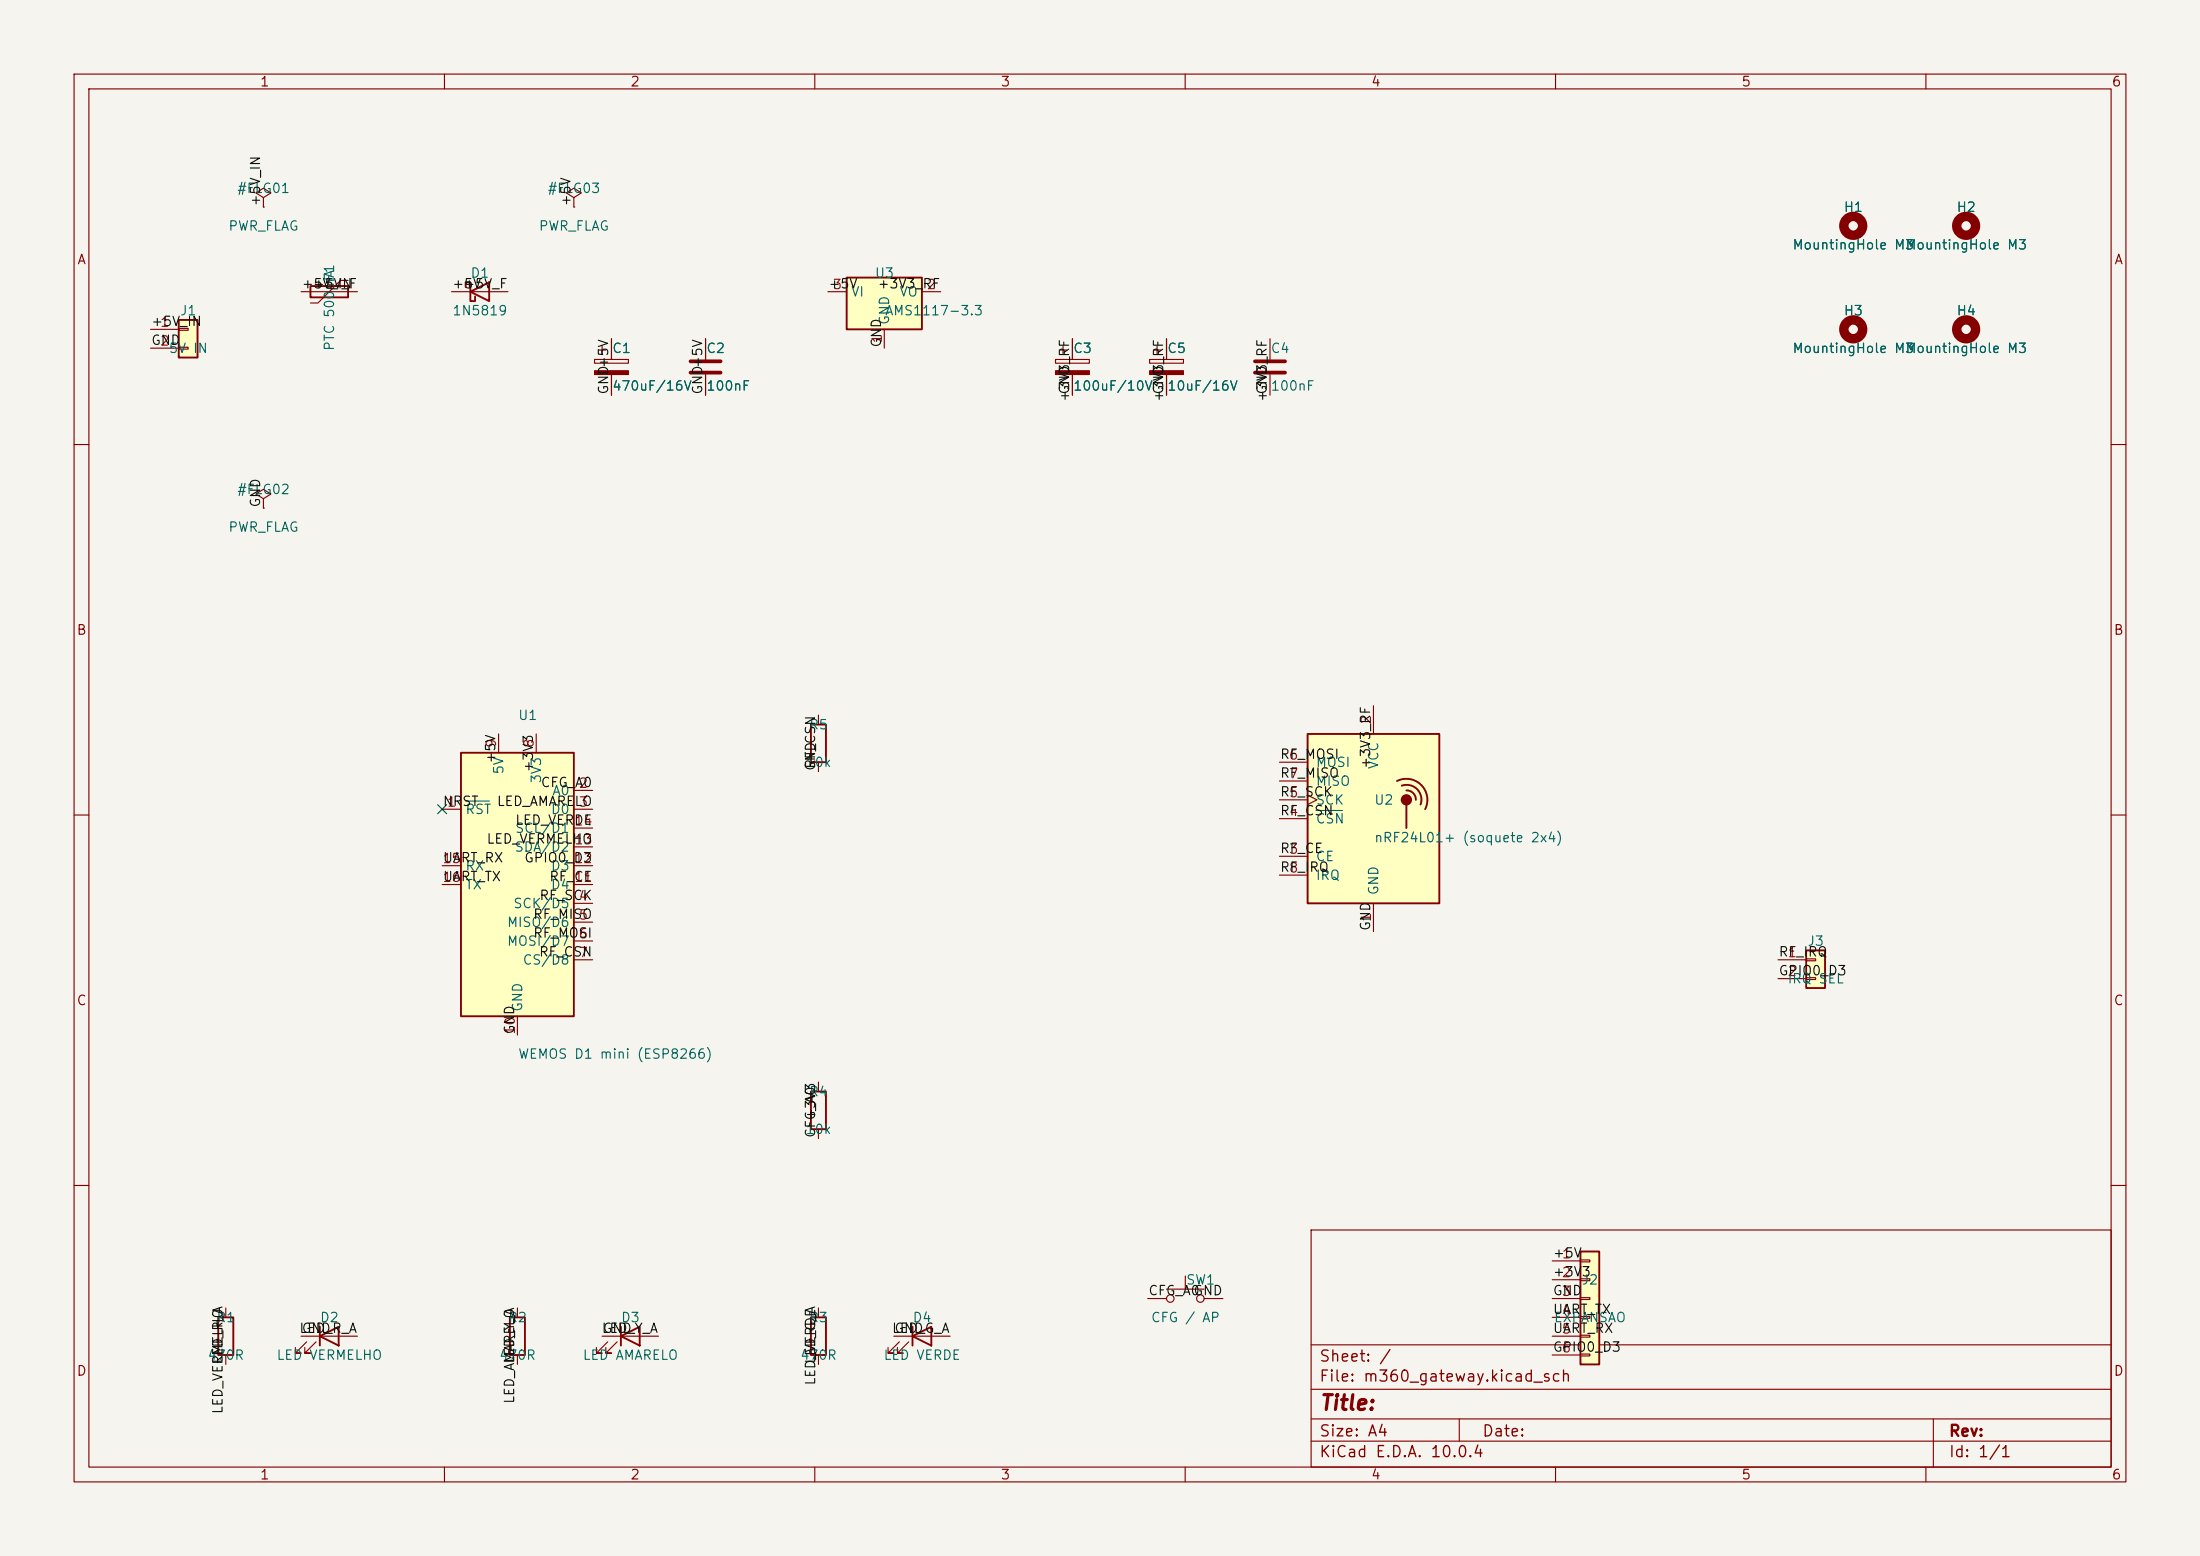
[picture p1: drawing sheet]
<svg xmlns="http://www.w3.org/2000/svg" width="297mm" height="210mm" viewBox="0 0 297 210" stroke-linecap="round" stroke-linejoin="round" font-family="sans-serif">
<path d="M0 0h297v210h-297z" fill="#f5f4ef" stroke="#f5f4ef" stroke-width=".14"/>
<g fill="none" stroke="#840000" stroke-width=".15">
<path d="M10 10h277v190h-277zM12 12h273v186h-273zM60 10v2M110 10v2M160 10v2M210 10v2M260 10v2M142.5 48.5h4.6v.5h-4.6zM143 47.2h1M143.5 46.7v1.1M144.8 45.7v2.8M144.8 50.5v2.8"/>
<path d="M10 60h2M285 60h2M10 110h2M285 110h2M10 160h2M30.5 176.5v1.3M110.5 176.5v1.3M177 166h108v32h-108zM285 160h2M30.5 182.9v1.3M60 198v2M110 198v2"/>
<path d="M110.5 182.9v1.3M160 198v2M177 194.5h108M177 191.5h108M177 187.5h108M177 181.5h108M197 191.5v3M210 198v2M260 198v2M261 191.5v6.5"/>
</g>
<path d="M142.5 50h4.6v.5h-4.6z" fill="#840000" stroke="#840000" stroke-width=".15"/>
<g fill="none" stroke="#840000" stroke-width="1.3">
<circle cx="250.2" cy="30.5" r="1.27"/>
<circle cx="250.2" cy="44.4" r="1.27"/>
<circle cx="265.4" cy="44.4" r="1.27"/>
</g>
<path d="M29.5 177.8h2v5.1h-2zM109.5 177.8h2v5.1h-2z" fill="none" stroke="#840000" stroke-width=".25"/>
<path d="M213.4 168.9h2.5v15.3h-2.5z" fill="#ffffc2"/>
<path d="M43.2 179.1v2.5M123.2 179.1v2.5M213.4 168.9h2.5v15.3h-2.5zM43.2 180.3l2.5-1.2v2.5zM123.2 180.3l2.5-1.2v2.5z" fill="none" stroke="#840000" stroke-width=".25"/>
<g fill="none" stroke="#840000" stroke-width=".15">
<path d="M171.4 45.7v2.8M171.4 50.5v2.8M154.9 175.3h2.6M157.5 174h5.1M160 172.2v1.8M162.6 175.3h2.5M209.5 170.2h3.9M209.5 172.7h3.9M209.5 175.3h3.9M209.5 177.8h3.9M213.4 170.1h1.2v.2h-1.2zM213.4 172.6h1.2v.2h-1.2z"/>
<path d="M213.4 175.1h1.2v.3h-1.2zM213.4 177.7h1.2v.2h-1.2zM40.6 180.3h7.7M41.4 181.1l-1.5 1.5h.7h-.7v-.7M42.7 181.1l-1.6 1.5h.8h-.8v-.7M120.6 180.3h7.7M121.4 181.1l-1.5 1.5h.7h-.7v-.7M122.7 181.1l-1.5 1.5h.7h-.7v-.7M209.5 180.3h3.9M209.5 182.9h3.9M213.4 180.2h1.2v.3h-1.2zM213.4 182.8h1.2v.2h-1.2z"/>
<circle cx="158" cy="175.3" r=".51"/>
<circle cx="162.1" cy="175.3" r=".51"/>
</g>
<path d="M169.4 48.8h4.1M169.4 50.3h4.1" fill="none" stroke="#840000" stroke-width=".51"/>
<path d="M176.5 99.1h17.8v22.8h-17.8z" fill="#ffffc2"/>
<path d="M176.5 99.1h17.8v22.8h-17.8zM188.6 105.4a2.84 2.84 0 0 1 3.3 .5 2.84 2.84 0 0 1 .5 3.3M189.2 106a1.99 1.99 0 0 1 2.1 .5 1.99 1.99 0 0 1 .5 2.1M189.9 106.7a1.23 1.23 0 0 1 1.2 1.3M189.9 108.6v3.2" fill="none" stroke="#840000" stroke-width=".25"/>
<circle cx="189.9" cy="107.9" r=".63" fill="#840000" stroke="#840000" stroke-width=".25"/>
<path d="M95.2 45.7v2.8M95.2 50.5v2.8M185.4 95.3v3.8M172.7 115.6h3.8M172.7 110.5h3.8M172.7 108h3.8M172.7 102.9h3.8M172.7 105.4h3.8M172.7 118.1h3.8M176.5 107.3l1.3 .7-1.3 .6M185.4 121.9v3.8" fill="none" stroke="#840000" stroke-width=".15"/>
<path d="M177.7 109.4h3.5" fill="none" stroke="#006464" stroke-width=".15"/>
<path d="M93.2 48.8h4.1M93.2 50.3h4.1" fill="none" stroke="#840000" stroke-width=".51"/>
<path d="M243.8 128.3h2.6v5.1h-2.6z" fill="#ffffc2"/>
<path d="M243.8 128.3h2.6v5.1h-2.6z" fill="none" stroke="#840000" stroke-width=".25"/>
<path d="M240 129.5h3.8M240 132.1h3.8M243.8 129.4h1.3v.3h-1.3zM243.8 132h1.3v.2h-1.3z" fill="none" stroke="#840000" stroke-width=".15"/>
<path d="M114.3 37.5h10.2v7h-10.2z" fill="#ffffc2"/>
<path d="M114.3 37.5h10.2v7h-10.2zM109.5 97.8h2v5.1h-2zM109.5 147.3h2v5.1h-2zM83.8 179.1v2.5M83.8 180.3l2.6-1.2v2.5z" fill="none" stroke="#840000" stroke-width=".25"/>
<g fill="none" stroke="#840000" stroke-width=".15">
<path d="M111.8 39.4h2.5M124.5 39.4h2.5M119.4 44.5v2.5M155.2 48.5h4.6v.5h-4.6zM155.7 47.2h1M156.2 46.7v1.1M157.5 45.7v2.8M157.5 50.5v2.8M110.5 96.5v1.3M110.5 102.9v1.2M110.5 146.1v1.2M110.5 152.4v1.3"/>
<path d="M81.3 180.3h7.6M82 181.1l-1.5 1.5h.8h-.8v-.7M83.3 181.1l-1.5 1.5h.7h-.7v-.7"/>
</g>
<path d="M155.2 50h4.6v.5h-4.6z" fill="#840000" stroke="#840000" stroke-width=".15"/>
<circle cx="265.4" cy="30.5" r="1.27" fill="none" stroke="#840000" stroke-width="1.3"/>
<path d="M62.2 101.6h15.3v35.6h-15.3z" fill="#ffffc2"/>
<path d="M41.9 38.6h5.1v1.5h-5.1zM62.9 38.7v-.6h.6v2.5h.6v-.6M63.5 39.4l2.5-1.3v2.5zM62.2 101.6h15.3v35.6h-15.3zM68.8 177.8h2.1v5.1h-2.1z" fill="none" stroke="#840000" stroke-width=".25"/>
<g fill="none" stroke="#840000" stroke-width=".15">
<path d="M35.6 26.7l1-.7-1-.6-1.1 .6 1.1 .7v1.2M35.6 27.9h.1M40.6 39.4h7.7M47 37.8h-1l-3.1 3.1h-1M61 39.4h7.6M77.5 26.7l1-.7-1-.6-1 .6 1 .7v1.2M77.5 27.9h.1M80.3 48.5h4.5v.5h-4.5zM80.8 47.2h1M81.3 46.7v1.1M82.5 45.7v2.8M82.5 50.5v2.8"/>
<path d="M67.3 99.1v2.5M72.4 99.1v2.5M59.7 109.2h2.5M59.7 119.4h2.5M59.7 116.8h2.5M77.5 109.2h2.5M77.5 106.7h2.5M77.5 119.4h2.5M77.5 116.8h2.5M77.5 114.3h2.5M77.5 111.8h2.5M69.8 137.2v2.5"/>
<path d="M77.5 121.9h2.5M77.5 124.5h2.5M77.5 127h2.5M77.5 129.5h2.5M69.8 176.5v1.3M69.8 182.9v1.3"/>
</g>
<path d="M62.9 108.1h3.2" fill="none" stroke="#006464" stroke-width=".15"/>
<path d="M80.3 50h4.5v.5h-4.5z" fill="#840000" stroke="#840000" stroke-width=".15"/>
<path d="M24.1 43.2h2.6v5.1h-2.6z" fill="#ffffc2"/>
<path d="M24.1 43.2h2.6v5.1h-2.6z" fill="none" stroke="#840000" stroke-width=".25"/>
<g fill="none" stroke="#840000" stroke-width=".15">
<path d="M20.3 44.5h3.8M20.3 47h3.8M24.1 44.3h1.3v.3h-1.3zM24.1 46.9h1.3v.2h-1.3zM82.5 45.7v2.8M82.5 50.5v2.8M95.2 45.7v2.8M95.2 50.5v2.8M144.8 45.7v2.8M144.8 50.5v2.8M157.5 45.7v2.8M157.5 50.5v2.8"/>
<path d="M35.6 67.3l1-.6-1-.7-1.1 .7 1.1 .6v1.3M35.6 68.6h.1"/>
</g>
<path d="M59.1 108.6l1.2 1.2M60.3 108.6l-1.2 1.2" fill="none" stroke="#000084" stroke-width=".15"/>
<text font-size="2" fill="#840000" x="178" y="190.8">Title:</text>
<g font-size="1.5" fill="#840000">
<text x="178" y="184.2">Sheet: /</text>
<text x="178" y="186.9">File: m360_gateway.kicad_sch</text>
<text x="178" y="197.1">KiCad E.D.A. 10.0.4</text>
<text x="178" y="194.3">Size: A4</text>
<text x="200" y="194.3">Date:</text>
<text x="263" y="194.3">Rev:</text>
<text x="263" y="197.1">Id: 1/1</text>
</g>
<g font-size="1.3" fill="#840000">
<text x="35" y="12">1</text>
<text x="85" y="12">2</text>
<text x="135" y="12">3</text>
<text x="185" y="12">4</text>
<text x="235" y="12">5</text>
<text x="285" y="12">6</text>
<text x="10.3" y="36">A</text>
<text x="285.3" y="36">A</text>
<text x="10.3" y="86">B</text>
<text x="285.3" y="86">B</text>
<text x="10.3" y="136">C</text>
<text x="285.3" y="136">C</text>
<text x="10.3" y="186">D</text>
<text x="285.3" y="186">D</text>
<text x="35" y="200">1</text>
<text x="85" y="200">2</text>
<text x="135" y="200">3</text>
<text x="185" y="200">4</text>
<text x="235" y="200">5</text>
<text x="285" y="200">6</text>
</g>
<g font-size="1.3" fill="#006464">
<text x="31.9" y="26.4">#FLG01</text>
<text x="73.8" y="26.4">#FLG03</text>
<text x="248.8" y="28.9">H1</text>
<text x="264.1" y="28.9">H2</text>
<text x="30.7" y="31.5">PWR_FLAG</text>
<text x="72.7" y="31.5">PWR_FLAG</text>
<text x="241.9" y="34">MountingHole M3</text>
<text x="257.1" y="34">MountingHole M3</text>
<text x="45.4" y="38.1" transform="rotate(-90 45.4 38.1)">F1</text>
<text x="63.4" y="37.8">D1</text>
<text x="114.8" y="40.3">VI</text>
<text x="118" y="37.8">U3</text>
<text x="121.3" y="40.3">VO</text>
<text x="22.7" y="48">5V IN</text>
<text x="24.2" y="42.9">J1</text>
<text x="45.4" y="47.5" transform="rotate(-90 45.4 47.5)">PTC 500mA</text>
<text x="61" y="42.9">1N5819</text>
<text x="82.6" y="48">C1</text>
<text x="95.3" y="48">C2</text>
<text x="119.4" y="42.9">AMS1117-3.3</text>
<text x="120.4" y="43.9" transform="rotate(-90 120.4 43.9)">GND</text>
<text x="144.8" y="48">C3</text>
<text x="157.5" y="48">C5</text>
<text x="171.5" y="48">C4</text>
<text x="241.9" y="48">MountingHole M3</text>
<text x="248.8" y="42.9">H3</text>
<text x="257.1" y="48">MountingHole M3</text>
<text x="264.1" y="42.9">H4</text>
<text x="82.6" y="53">470uF/16V</text>
<text x="95.3" y="53">100nF</text>
<text x="144.8" y="53">100uF/10V</text>
<text x="157.5" y="53">10uF/16V</text>
<text x="171.5" y="53">100nF</text>
<text x="31.9" y="67">#FLG02</text>
<text x="30.7" y="72.1">PWR_FLAG</text>
<text x="69.9" y="97.5">U1</text>
<text x="109.1" y="98.8">R5</text>
<text x="68.3" y="104.6" transform="rotate(-90 68.3 104.6)">5V</text>
<text x="73.4" y="105.8" transform="rotate(-90 73.4 105.8)">3V3</text>
<text x="74.5" y="107.7">A0</text>
<text x="108.7" y="103.8">10k</text>
<text x="177.5" y="103.8">MOSI</text>
<text x="177.5" y="106.4">MISO</text>
<text x="186.4" y="103.9" transform="rotate(-90 186.4 103.9)">VCC</text>
<text x="62.7" y="110.2">RST</text>
<text x="69.4" y="112.7">SCL/D1</text>
<text x="74.3" y="110.2">D0</text>
<text x="177.5" y="111.5">CSN</text>
<text x="177.5" y="108.9">SCK</text>
<text x="185.4" y="108.9">U2</text>
<text x="62.7" y="117.8">RX</text>
<text x="69.4" y="115.3">SDA/D2</text>
<text x="74.3" y="117.8">D3</text>
<text x="177.5" y="116.5">CE</text>
<text x="177.5" y="119.1">IRQ</text>
<text x="185.4" y="114">nRF24L01+ (soquete 2x4)</text>
<text x="62.7" y="120.4">TX</text>
<text x="68.4" y="125.4">MISO/D6</text>
<text x="69.2" y="122.9">SCK/D5</text>
<text x="74.3" y="120.4">D4</text>
<text x="186.4" y="120.9" transform="rotate(-90 186.4 120.9)">GND</text>
<text x="68.4" y="128">MOSI/D7</text>
<text x="70.5" y="130.5">CS/D8</text>
<text x="243.9" y="128">J3</text>
<text x="70.8" y="136.7" transform="rotate(-90 70.8 136.7)">GND</text>
<text x="241.2" y="133.1">IRQ SEL</text>
<text x="69.9" y="143.2">WEMOS D1 mini (ESP8266)</text>
<text x="109.1" y="148.3">R4</text>
<text x="108.7" y="153.4">10k</text>
<text x="160" y="173.7">SW1</text>
<text x="213.4" y="173.7">J2</text>
<text x="29.1" y="178.8">R1</text>
<text x="43.1" y="178.8">D2</text>
<text x="68.5" y="178.8">R2</text>
<text x="83.7" y="178.8">D3</text>
<text x="109.1" y="178.8">R3</text>
<text x="123.1" y="178.8">D4</text>
<text x="155.3" y="178.8">CFG / AP</text>
<text x="209.7" y="178.8">EXPANSAO</text>
<text x="27.9" y="183.9">470R</text>
<text x="37.2" y="183.9">LED VERMELHO</text>
<text x="67.3" y="183.9">470R</text>
<text x="78.6" y="183.9">LED AMARELO</text>
<text x="107.9" y="183.9">470R</text>
<text x="119.2" y="183.9">LED VERDE</text>
</g>
<g font-size="1.3" fill="#0f0f0f">
<text x="35.4" y="27.9" transform="rotate(-90 35.4 27.9)">+5V_IN</text>
<text x="77.3" y="27.9" transform="rotate(-90 77.3 27.9)">+5V</text>
<text x="40.6" y="39.2">+5V_IN</text>
<text x="42.1" y="39.2">+5V_F</text>
<text x="61" y="39.2">+5V</text>
<text x="62.5" y="39.2">+5V_F</text>
<text x="111.8" y="39.2">+5V</text>
<text x="118.4" y="39.2">+3V3_RF</text>
<text x="20.3" y="44.3">+5V_IN</text>
<text x="20.3" y="46.9">GND</text>
<text x="119.3" y="47" transform="rotate(-90 119.3 47)">GND</text>
<text x="82.4" y="53.3" transform="rotate(-90 82.4 53.3)">GND+5V</text>
<text x="95.1" y="53.3" transform="rotate(-90 95.1 53.3)">GND+5V</text>
<text x="144.7" y="53.3" transform="rotate(-90 144.7 53.3)">GND</text>
<text x="157.4" y="53.3" transform="rotate(-90 157.4 53.3)">GND</text>
<text x="171.3" y="53.3" transform="rotate(-90 171.3 53.3)">GND</text>
<text x="144.7" y="54.3" transform="rotate(-90 144.7 54.3)">+3V3_RF</text>
<text x="157.4" y="54.3" transform="rotate(-90 157.4 54.3)">+3V3_RF</text>
<text x="171.3" y="54.3" transform="rotate(-90 171.3 54.3)">+3V3_RF</text>
<text x="35.4" y="68.6" transform="rotate(-90 35.4 68.6)">GND</text>
<text x="67.2" y="103.1" transform="rotate(-90 67.2 103.1)">+5V</text>
<text x="72.3" y="104.3" transform="rotate(-90 72.3 104.3)">+3V3</text>
<text x="72.9" y="106.6">CFG_A0</text>
<text x="110.4" y="104.1" transform="rotate(-90 110.4 104.1)">GND</text>
<text x="110.4" y="103.9" transform="rotate(-90 110.4 103.9)">RF_CSN</text>
<text x="172.7" y="107.8">RF_SCK</text>
<text x="172.7" y="102.7">RF_MOSI</text>
<text x="172.7" y="105.3">RF_MISO</text>
<text x="185.3" y="103.9" transform="rotate(-90 185.3 103.9)">+3V3_RF</text>
<text x="59.7" y="109.1">NRST</text>
<text x="67" y="109.1">LED_AMARELO</text>
<text x="69.5" y="111.6">LED_VERDE</text>
<text x="172.7" y="110.4">RF_CSN</text>
<text x="59.7" y="116.7">UART_RX</text>
<text x="59.7" y="119.3">UART_TX</text>
<text x="65.6" y="114.2">LED_VERMELHO</text>
<text x="70.7" y="116.7">GPIO0_D3</text>
<text x="74.1" y="119.3">RF_CE</text>
<text x="172.7" y="118">RF_IRQ</text>
<text x="172.7" y="115.4">RF_CE</text>
<text x="71.9" y="124.3">RF_MISO</text>
<text x="72.7" y="121.8">RF_SCK</text>
<text x="185.3" y="125.7" transform="rotate(-90 185.3 125.7)">GND</text>
<text x="71.9" y="126.9">RF_MOSI</text>
<text x="72.7" y="129.4">RF_CSN</text>
<text x="240" y="132">GPIO0_D3</text>
<text x="240" y="129.4">RF_IRQ</text>
<text x="69.7" y="139.7" transform="rotate(-90 69.7 139.7)">GND</text>
<text x="110.4" y="153.7" transform="rotate(-90 110.4 153.7)">CFG_A0</text>
<text x="110.4" y="151.3" transform="rotate(-90 110.4 151.3)">+3V3</text>
<text x="209.5" y="170.1">+5V</text>
<text x="209.5" y="172.6">+3V3</text>
<text x="154.9" y="175.1">CFG_A0</text>
<text x="161" y="175.1">GND</text>
<text x="209.5" y="175.1">GND</text>
<text x="209.5" y="177.7">UART_TX</text>
<text x="30.4" y="184.2" transform="rotate(-90 30.4 184.2)">LED_R_A</text>
<text x="40.3" y="180.2">LED_R_A</text>
<text x="40.6" y="180.2">GND</text>
<text x="69.7" y="184.2" transform="rotate(-90 69.7 184.2)">LED_Y_A</text>
<text x="81.1" y="180.2">LED_Y_A</text>
<text x="81.3" y="180.2">GND</text>
<text x="110.4" y="184.2" transform="rotate(-90 110.4 184.2)">LED_G_A</text>
<text x="120.3" y="180.2">LED_G_A</text>
<text x="120.6" y="180.2">GND</text>
<text x="209.5" y="182.8">GPIO0_D3</text>
<text x="209.5" y="180.2">UART_RX</text>
<text x="30.4" y="190.9" transform="rotate(-90 30.4 190.9)">LED_VERMELHO</text>
<text x="69.7" y="189.6" transform="rotate(-90 69.7 189.6)">LED_AMARELO</text>
<text x="110.4" y="187.1" transform="rotate(-90 110.4 187.1)">LED_VERDE</text>
</g>
<g font-size="1.3" fill="#a90000">
<text x="112.3" y="39.3">3</text>
<text x="125" y="39.3">2</text>
<text x="21.5" y="44.4">1</text>
<text x="21.5" y="47">2</text>
<text x="119.4" y="46.4" transform="rotate(-90 119.4 46.4)">1</text>
<text x="67.3" y="101" transform="rotate(-90 67.3 101)">9</text>
<text x="72.4" y="101" transform="rotate(-90 72.4 101)">8</text>
<text x="185.4" y="97.9" transform="rotate(-90 185.4 97.9)">2</text>
<text x="78" y="106.7">2</text>
<text x="173.9" y="107.9">5</text>
<text x="173.9" y="102.8">6</text>
<text x="173.9" y="105.4">7</text>
<text x="60.3" y="109.2">1</text>
<text x="77.4" y="111.7">14</text>
<text x="78" y="109.2">3</text>
<text x="173.9" y="110.5">4</text>
<text x="59.6" y="116.8">15</text>
<text x="59.6" y="119.4">16</text>
<text x="77.4" y="119.4">11</text>
<text x="77.4" y="116.8">12</text>
<text x="77.4" y="114.3">13</text>
<text x="173.9" y="115.5">3</text>
<text x="173.9" y="118.1">8</text>
<text x="78" y="121.9">4</text>
<text x="78" y="124.4">5</text>
<text x="185.4" y="124.5" transform="rotate(-90 185.4 124.5)">1</text>
<text x="78" y="127">6</text>
<text x="78" y="129.5">7</text>
<text x="241.2" y="129.5">1</text>
<text x="241.2" y="132.1">2</text>
<text x="69.8" y="139.7" transform="rotate(-90 69.8 139.7)">10</text>
<text x="210.7" y="170.2">1</text>
<text x="210.7" y="172.7">2</text>
<text x="210.7" y="175.2">3</text>
<text x="210.7" y="177.8">4</text>
<text x="210.7" y="180.3">5</text>
<text x="210.7" y="182.9">6</text>
</g>
</svg>
